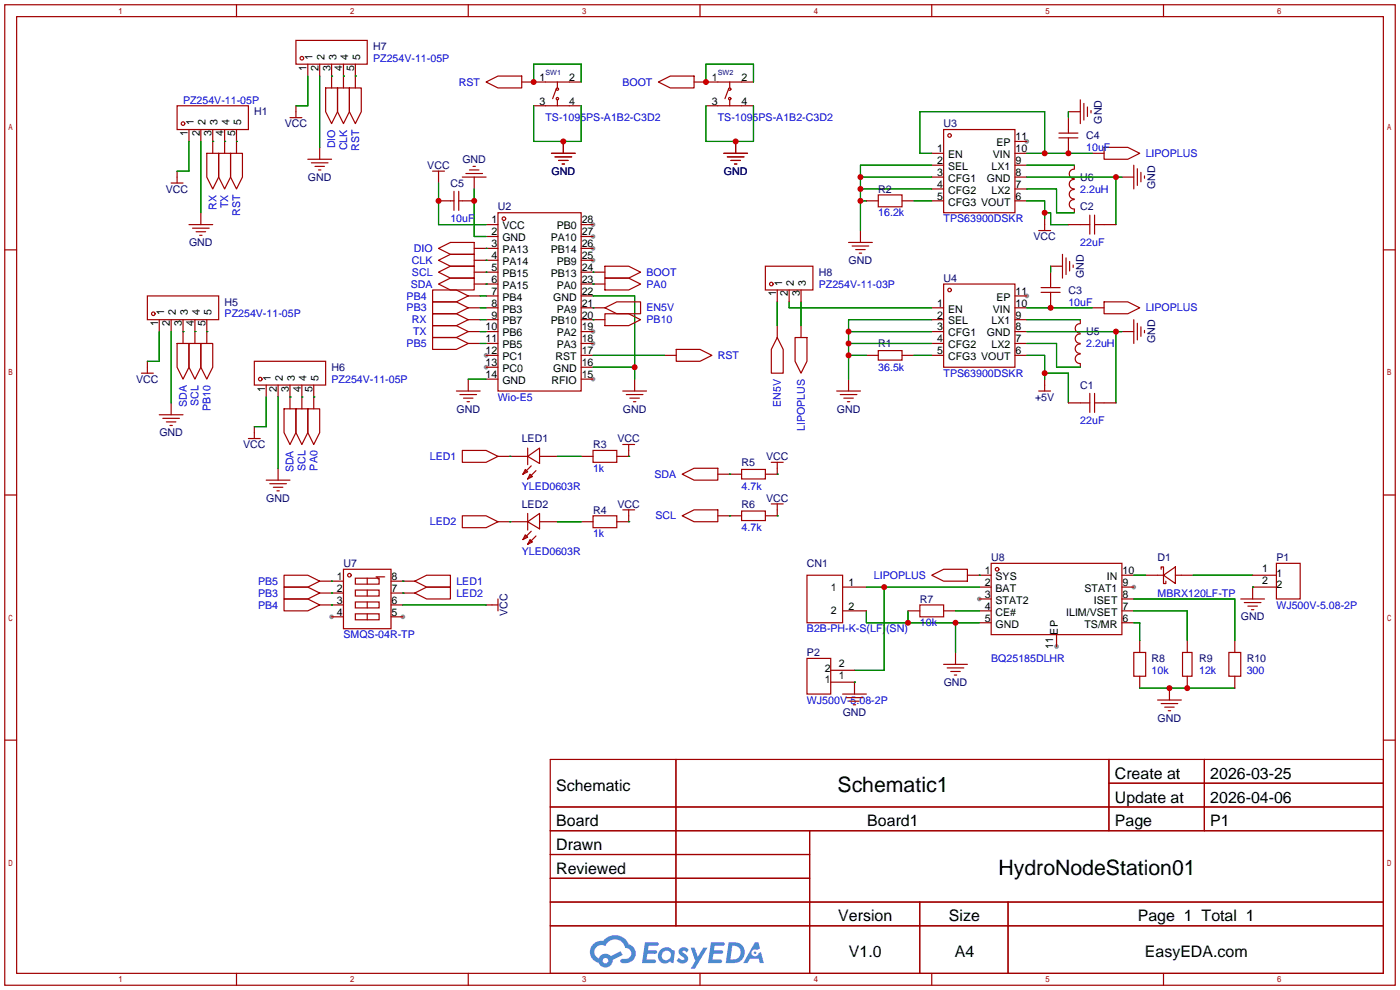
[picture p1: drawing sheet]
<svg xmlns="http://www.w3.org/2000/svg" width="299mm" height="212mm" viewBox="0 0 299 212" stroke-linecap="round" stroke-linejoin="round" font-family="sans-serif">
<g fill="#999">
<circle cx="103.9" cy="75.9" r=".51"/>
<circle cx="103.9" cy="78.5" r=".51"/>
<circle cx="126.7" cy="81" r=".51"/>
<circle cx="126.7" cy="73.4" r=".51"/>
<circle cx="126.7" cy="70.9" r=".51"/>
<circle cx="126.7" cy="55.6" r=".51"/>
<circle cx="126.7" cy="53.1" r=".51"/>
<circle cx="126.7" cy="50.5" r=".51"/>
<circle cx="126.7" cy="48" r=".51"/>
<circle cx="219.5" cy="30.2" r=".51"/>
<circle cx="219.5" cy="63.2" r=".51"/>
<circle cx="86.1" cy="131.8" r=".51"/>
<circle cx="70.9" cy="131.8" r=".51"/>
<circle cx="209.3" cy="128" r=".51"/>
<circle cx="242.3" cy="125.5" r=".51"/>
<circle cx="225.8" cy="138.2" r=".51"/>
</g>
<g fill="none" stroke="#a10000" stroke-width=".25">
<path d="M1 1h297.2v209.6h-297.2zM3.6 3.6h292.1v204.4h-292.1zM50.5 1v2.6M100.1 1v2.6M149.6 1v2.6M199.1 1v2.6M248.7 1v2.6M1 53.4h2.6M295.7 53.4h2.5M1 105.8h2.6M295.7 105.8h2.5M1 158.2h2.6"/>
<path d="M295.7 158.2h2.5M117.6 162.3h178.1v45.7h-178.1zM117.6 172.5h178.1M117.6 177.5h178.1M144.5 162.3v35.6M173 177.5v30.5M237 162.3v15.2M237 167.4h58.7M257.4 162.3v15.2M117.6 182.6h55.4M117.6 192.8h178.1M117.6 187.7h55.4"/>
<path d="M117.6 197.9h178.1M196.6 192.8v15.2M215.4 192.8v15.2M50.5 208v2.6M100.1 208v2.6M149.6 208v2.6M199.1 208v2.6M248.7 208v2.6"/>
</g>
<g fill="#5487ff">
<path d="M145.3 202.7a1.3 1.3 0 0 1 1.9 .3l-.4 .6a.54 .54 0 0 0-.9-.2l.1 .2a1.34 1.34 0 0 1 .9 1.8 1.47 1.47 0 0 1-2.3-.1l.5-.6 .8 .5a.31 .31 0 0 0 .4-.3 .31 .31 0 0 0-.3-.4 1.12 1.12 0 0 1-.7-1.8z"/>
<path d="M147.6 202.5h.9l.6 2 1.2-2h.9l-2.7 4.6h-.9l1-1.7z"/>
<path d="M137.8 201.4h1.7a1.31 1.31 0 0 1 1.2 .2 .4 .4 0 0 1-.3 .5l-1.8 .1-.1 .9h1.6a.4 .4 0 0 1 .4 .4 .4 .4 0 0 1-.5 .4h-1.6l-.2 1.2h1.4a.46 .46 0 0 1 .5 0 .46 .46 0 0 1 .1 .5l-.4 .2h-2.6z"/>
<path d="M151.9 201.4h1.7a1.32 1.32 0 0 1 1.2 .2 .39 .39 0 0 1-.3 .5l-1.8 .1-.1 .9h1.6a.4 .4 0 0 1 .4 .4 .4 .4 0 0 1-.4 .4h-1.7l-.2 1.2h1.4a.46 .46 0 0 1 .5 0 .46 .46 0 0 1 .1 .5l-.4 .2h-2.6z"/>
<path d="M161.3 201.4h.8l.3 1.3-.6 .4a.75 .75 0 0 0-1.1 .3 .75 .75 0 0 0 .5 1 .75 .75 0 0 0 .9-.7l.5-.2 .6 2.3h-.8l-.3-.9h-1.8l-.5 .9h-1z"/>
<path d="M155.7 201.4l-.6 4.4h1.5a2.27 2.27 0 0 0 2.6-2.2 2.27 2.27 0 0 0-2.7-2.2zM156.5 202.1a1.5 1.5 0 0 1 1.8 1.6 1.5 1.5 0 0 1-1.9 1.4h-.3z"/>
<path d="M141.2 203a1.6 1.6 0 0 0-.3 2.3 1.6 1.6 0 0 0 2.3 .2l.7 .3 .3-2.4-.1-.3-.5-.1a1.58 1.58 0 0 0-2.4 0zM141.8 203.5a.98 .98 0 0 1 1.6 .4 .98 .98 0 0 1-1.1 1.3 .94 .94 0 0 1-.9-.7 .94 .94 0 0 1 .4-1z"/>
<path d="M126.8 201.8a2.37 2.37 0 0 0 1.1 4 1.54 1.54 0 0 0 1.8 1 1.54 1.54 0 0 0 1.2-1.6l2.2-1.1-.5-.8-2 1a1.57 1.57 0 0 0-2.7 .5 1.5 1.5 0 0 1-.7-2.1 1.5 1.5 0 0 1 2.2-.5 2.23 2.23 0 0 1 2.3-1.4 2.23 2.23 0 0 1 2 1.8 1.16 1.16 0 0 1 1.2 1.1 1.16 1.16 0 0 1-1.1 1.2h-.7a.47 .47 0 0 0-.5 .4 .47 .47 0 0 0 .4 .5 2.17 2.17 0 0 0 2.5-.9 2.17 2.17 0 0 0-.3-2.7l-.8-.4a3.2 3.2 0 0 0-5.5-.7l-1.1 .1zM128.8 205.3a.6 .6 0 0 1 1.2 0 .6 .6 0 0 1-1.2 0z"/>
<circle cx="161.4" cy="203.6" r=".28"/>
</g>
<g fill="none" stroke="#a10000" stroke-width=".25">
<path d="M63.2 8.6h15.3v5.1h-15.3zM65.8 13.7v2.6M68.3 13.7v2.6M69.6 18.8h2.5v5.1l-1.2 2.5-1.3-2.5zM70.9 13.7v5.1M72.1 18.8h2.6v5.1l-1.3 2.5-1.3-2.5zM73.4 13.7v5.1M74.7 18.8h2.5v5.1l-1.3 2.5-1.2-2.5zM75.9 13.7v5.1M103.9 17.5l2.5-1.2h5.1v2.5h-5.1zM111.5 17.5h12.7M118.9 19.1l-.8 2"/>
<path d="M119.1 17.5v1.3M140.7 17.5l2.6-1.2h5v2.5h-5zM148.3 17.5h12.7M155.7 19.1l-.8 2M156 17.5v1.3M36.6 39.1h2.5M37.8 22.6h15.3v5.1h-15.3zM37.8 36.6v2.5M40.4 27.7v2.5M42.9 27.7v2.5M44.2 32.8h2.5v5l-1.2 2.6-1.3-2.6zM45.5 27.7v5.1"/>
<path d="M46.7 32.8h2.6v5l-1.3 2.6-1.3-2.6zM48 27.7v5.1M49.3 32.8h2.5v5l-1.3 2.6-1.2-2.6zM50.5 27.7v5.1M62 25.1h2.5M63.2 22.6v2.5M65.8 34h5.1M66.5 34.8h3.6M67.3 35.6h2M68.1 36.3h.5M68.3 31.5v2.5M92.5 36.6h2.5"/>
<path d="M93.7 36.6v2.5M98.8 37.8h5.1M99.6 37.1h3.5M100.3 36.3h2.1M101.1 35.6h.5M101.3 37.8v2.6M114 22.6h10.2M117.9 32.8h5M118.6 33.5h3.6M119.1 21.3v1.3M119.4 34.3h2M120.1 35.1h.5"/>
<path d="M120.4 30.2v2.6M150.9 22.6h10.1M154.7 32.8h5.1M155.4 33.5h3.6M156 21.3v1.3M156.2 34.3h2M157 35.1h.5M157.2 30.2v2.6M199.1 37.8h2.6M199.1 32.8h2.6M199.1 35.3h2.6M201.7 27.7h15.2v17.8h-15.2z"/>
<path d="M216.9 37.8h2.6M216.9 32.8h2.6M216.9 35.3h2.6M216.9 30.2h2.6M226.3 29.5h4.1M226.3 28.4h4.1M228.3 25.1v3.3M228.3 29.5v3.3M228.3 23.9h2.6M229.6 38.3a1.01 1.01 0 0 0-1.1 1.1 1.01 1.01 0 0 0 1.1 1M229.6 36.2a1.01 1.01 0 0 0-1.1 1 1.01 1.01 0 0 0 1.1 1M229.6 35.3v.8"/>
<path d="M230.9 21.3v5.1M231.6 22.1v3.6M232.4 22.9v2M233.2 23.6v.5M233.4 32.8h2.6M236 31.5h5l2.6 1.3-2.6 1.2h-5zM239.8 37.8h2.5M242.3 35.3v5.1M243.1 36.1v3.5M243.8 36.8v2.1M244.6 37.6v.5M40.4 48h5.1"/>
<path d="M41.1 48.8h3.6M41.9 49.5h2M42.7 50.3h.5M42.9 45.5v2.5M93.7 58.2l2.6-1.3h5v2.5h-5zM93.7 53.1l2.6-1.3h5v2.6h-5zM93.7 55.6l2.6-1.2h5v2.5h-5zM93.7 42.9h3.3M97 40.9v4.1M98 42.9h3.3M98 40.9v4.1M101.3 53.1h5.1"/>
<path d="M101.3 55.6h5.1M101.3 58.2h5.1M103.9 48h2.5M103.9 50.5h2.5M106.4 45.5h17.8v38.1h-17.8zM124.2 48h2.5M124.2 50.5h2.5M124.2 53.1h2.5M124.2 55.6h2.5M124.2 58.2h5.1M129.3 59.4h5.1l2.5 1.3-2.5 1.3h-5.1zM129.3 56.9h5.1l2.5 1.3-2.5 1.2h-5.1z"/>
<path d="M163.6 56.9h10.1v5.1h-10.1zM181.4 51.8h5M182.1 52.6h3.6M182.9 53.3h2M183.6 54.1h.5M183.9 49.3v2.5M185.2 42.9h2.5M187.7 41.7h5.1v2.5h-5.1zM192.8 42.9h2.5M199.1 40.4h2.6M199.1 42.9h2.6M216.9 40.4h2.6"/>
<path d="M216.9 42.9h2.6M222 49.3h2.5M223.3 46.7v2.6M224.5 58.2v3.3M224.5 56.9h2.6M227.1 54.4v5M227.8 55.1v3.6M228.3 48h4.6M228.6 55.9v2M229.4 56.6v.6M229.6 40.5a1.01 1.01 0 0 0-1.1 1 1.01 1.01 0 0 0 1.1 1M229.6 42.7a1.01 1.01 0 0 0-1.1 1 1.01 1.01 0 0 0 1.1 1"/>
<path d="M229.6 44.7v.8M232.9 46v4M233.9 48h4.6M233.9 46v4M30.2 79.8h2.6M31.5 63.2h15.2v5.1h-15.2zM31.5 77.2v2.6M34 68.3v2.6M36.6 68.3v2.6M37.8 73.4h2.6v5.1l-1.3 2.5-1.3-2.5zM39.1 68.3v5.1M40.4 73.4h2.5v5.1l-1.2 2.5-1.3-2.5z"/>
<path d="M41.7 68.3v5.1M42.9 73.4h2.6v5.1l-1.3 2.5-1.3-2.5zM44.2 68.3v5.1M54.4 77.2h15.2v5.1h-15.2zM92.5 69.6h5l2.6 1.3-2.6 1.2h-5zM92.5 67.1h5l2.6 1.2-2.6 1.3h-5zM92.5 72.1h5l2.6 1.3-2.6 1.3h-5zM92.5 64.5h5l2.6 1.3-2.6 1.3h-5zM92.5 62h5l2.6 1.2-2.6 1.3h-5zM93.7 60.7l2.6-1.3h5v2.6h-5zM100.1 63.2h2.5M100.1 65.8h2.5"/>
<path d="M100.1 68.3h2.5M100.1 70.9h2.5M100.1 73.4h2.5M101.3 60.7h5.1M103.9 63.2h2.5M103.9 65.8h2.5M103.9 68.3h2.5M103.9 70.9h2.5M103.9 73.4h2.5M103.9 75.9h2.5M103.9 78.5h2.5M124.2 60.7h5.1"/>
<path d="M124.2 63.2h2.5M124.2 65.8h5.1M124.2 68.3h5.1M124.2 70.9h2.5M124.2 73.4h2.5M124.2 75.9h2.5M124.2 78.5h2.5M129.3 65.8l2.5-1.3h5.1v2.6h-5.1zM129.3 67.1h5.1l2.5 1.2-2.5 1.3h-5.1zM142 75.9h2.5M144.5 74.7h5.1l2.5 1.2-2.5 1.3h-5.1zM166.1 72.1l1.3 2.6v5.1h-2.6v-5.1z"/>
<path d="M166.1 62v2.5M166.1 69.6v2.5M168.7 62v2.5M169.9 72.1h2.6v5.1l-1.3 2.6-1.3-2.6zM171.2 62v2.5M171.2 69.6v2.5M185.2 75.9h2.5M187.7 74.9h5.1v2.1h-5.1zM192.8 75.9h2.5M199.1 65.8h2.6M199.1 68.3h2.6M199.1 70.9h2.6"/>
<path d="M199.1 73.4h2.6M199.1 75.9h2.6M201.7 60.7h15.2v17.8h-15.2zM216.9 63.2h2.6M216.9 65.8h2.6M216.9 68.3h2.6M216.9 70.9h2.6M216.9 73.4h2.6M216.9 75.9h2.6M222.5 62.5h4.1M222.5 61.5h4.1M224.5 62.5v3.3"/>
<path d="M230.9 71.4a1.01 1.01 0 0 0-1.1 1 1.01 1.01 0 0 0 1.1 1M230.9 73.5a1.01 1.01 0 0 0-1.1 1 1.01 1.01 0 0 0 1.1 1M230.9 69.2a1.01 1.01 0 0 0-1.1 1 1.01 1.01 0 0 0 1.1 1M230.9 75.7a1.01 1.01 0 0 0-1.1 1 1.01 1.01 0 0 0 1.1 1M230.9 68.3v.8M230.9 77.7v.8M233.4 65.8h2.6M236 64.5h5l2.6 1.3-2.6 1.3h-5zM239.8 70.9h2.5M242.3 68.3v5.1M243.1 69.1v3.5M243.8 69.8v2.1"/>
<path d="M244.6 70.6v.5M34 88.6h5.1M34.8 89.4h3.6M35.6 90.2h2M36.3 90.9h.5M36.6 86.1v2.5M53.1 93.7h2.5M54.4 91.2v2.5M56.9 82.3v2.5M59.4 82.3v2.5M60.7 87.4h2.5v5.1l-1.2 2.5-1.3-2.5zM62 82.3v5.1"/>
<path d="M63.2 87.4h2.6v5.1l-1.3 2.5-1.3-2.5zM64.5 82.3v5.1M65.8 87.4h2.5v5.1l-1.2 2.5-1.3-2.5zM67.1 82.3v5.1M97.5 83.6h5.1M98.3 84.3h3.6M98.8 96.3h5.1l2.5 1.2-2.5 1.3h-5.1zM99.1 85.1h2M99.8 85.9h.5M100.1 81v2.6M103.9 81h2.5M106.4 97.5h6.4"/>
<path d="M112.8 97.5l2.5-1.7v3.3zM112.8 95.8v3.5M113.5 99.6l-1.7 1.7M115.3 97.5h3.8M124.2 81h2.5M124.2 97.5h2.5M126.7 96.3h5.1v2.5h-5.1zM133.1 83.6h5.1M133.1 95h2.5M133.9 84.3h3.5M134.4 95v2.5h-2.6M134.6 85.1h2.1"/>
<path d="M135.4 85.9h.5M135.6 81v2.6M164.8 98.8h2.6M166.1 98.8v2.5h-2.5M178.8 83.6h5.1M179.6 84.3h3.5M180.3 85.1h2.1M181.1 85.9h.5M181.4 81v2.6M222 83.6h2.5M223.3 81v2.6M228.3 86.1h4.6"/>
<path d="M232.9 84.1v4M233.9 86.1h4.6M233.9 84.1v4M56.9 102.6h5.1M57.7 103.4h3.5M58.4 104.1h2.1M59.2 104.9h.5M59.4 100.1v2.5M98.8 110.2h5.1l2.5 1.3-2.5 1.3h-5.1zM106.4 111.5h6.4M112.3 100.3l.5 .5-1 .5zM112.3 114.3l.5 .5-1 .5z"/>
<path d="M112.8 111.5l2.5-1.8v3.3zM112.8 109.7v3.6M113.3 101.3l.5 .6-1 .5zM113.3 115.3l.5 .5-1 .5zM113.5 113.5l-1.7 1.8M114.6 100.6l-1.8 1.8M114.6 114.6l-1.8 1.7M115.3 111.5h3.8M124.2 111.5h2.5M126.7 110.2h5.1v2.6h-5.1zM133.1 109h2.5M134.4 109v2.5h-2.6"/>
<path d="M145.8 110.2l2.5-1.2h5.1v2.5h-5.1zM145.8 101.3l2.5-1.2h5.1v2.5h-5.1zM153.4 101.3h5.1M153.4 110.2h5.1M158.5 100.3h5.1v2.1h-5.1zM158.5 109.2h5.1v2.1h-5.1zM164.8 107.7h2.6M166.1 107.7v2.5h-2.5M60.7 122.9h5.1l2.5 1.3-2.5 1.3h-5.1zM60.7 125.5h5.1l2.5 1.2-2.5 1.3h-5.1zM60.7 128h5.1l2.5 1.3-2.5 1.3h-5.1zM68.3 124.2h5.1"/>
<path d="M68.3 126.7h5.1M68.3 129.3h5.1M70.9 131.8h2.5M73.4 121.7h10.2v12.7h-10.2zM75.9 123.6h5.1v1.2h-5.1zM75.9 131.2h5.1v1.3h-5.1zM75.9 128.7h5.1v1.2h-5.1zM75.9 126.1h5.1v1.3h-5.1zM78.5 123.6v1.2M78.5 126.1v1.3M78.5 128.7v1.2M78.5 131.2v1.3"/>
<path d="M83.6 124.2h5M83.6 126.7h5M83.6 129.3h2.5M83.6 131.8h2.5M88.6 124.2l2.6-1.3h5.1v2.6h-5.1zM88.6 126.7l2.6-1.2h5.1v2.5h-5.1zM103.9 129.3h2.5M106.4 128v2.6M172.5 122.9h7.6v10.2h-7.6zM180.1 125.5h5.1M180.1 130.6h5.1M194.1 130.6h2.5"/>
<path d="M196.6 129.3h5.1v2.5h-5.1zM199.1 122.9l2.6-1.2h5.1v2.5h-5.1zM201.7 130.6h2.5M204.2 139.4v2.6M206.8 122.9h5M209.3 125.5h2.5M209.3 128h2.5M209.3 130.6h2.5M209.3 133.1h2.5M211.8 120.4h28v15.2h-28zM225.8 135.6v2.6M239.8 122.9h2.5"/>
<path d="M239.8 125.5h2.5M239.8 128h2.5M239.8 130.6h2.5M239.8 133.1h2.5M242.3 139.4h2.6v5.1h-2.6zM243.6 136.9v2.5M244.9 122.9h3.8M248.2 121.7v-.5h.5v3.5h.5v-.5M248.7 122.9l2.5-1.7v3.5zM251.2 122.9h3.8M252.7 139.4h2.1v5.1h-2.1zM253.7 136.9v2.5"/>
<path d="M262.6 139.4h2.6v5.1h-2.6zM263.9 136.9v2.5M265.2 128h5.1M265.9 128.8h3.6M266.7 129.5h2M267.5 130.3h.5M267.7 122.9h5.1M272.8 120.4h5.1v7.6h-5.1zM272.8 125.5h-5.1v2.5M172.5 140.7h5v7.6h-5zM177.5 145.8h5.1v2.5M177.5 143.3h5.1"/>
<path d="M180.1 148.3h5.1M180.8 149.1h3.6M181.6 149.9h2M182.4 150.6h.5M201.7 142h5.1M202.4 142.7h3.6M203.2 143.5h2M204 144.3h.5M243.6 144.5v2.6M247.4 149.6h5.1M248.2 150.4h3.5M248.9 151.1h2.1"/>
<path d="M249.7 151.9h.5M249.9 147.1v2.5M253.7 144.5v2.6M263.9 144.5v2.6"/>
<circle cx="64.5" cy="12.4" r=".38"/>
<circle cx="119.1" cy="19.1" r=".25"/>
<circle cx="156" cy="19.1" r=".25"/>
<circle cx="39.1" cy="26.4" r=".38"/>
<circle cx="119.1" cy="21.1" r=".25"/>
<circle cx="156" cy="21.1" r=".25"/>
<circle cx="202.9" cy="29" r=".38"/>
<circle cx="107.7" cy="46.7" r=".38"/>
<circle cx="32.8" cy="67.1" r=".38"/>
<circle cx="164.8" cy="60.7" r=".38"/>
<circle cx="202.9" cy="62" r=".38"/>
<circle cx="55.6" cy="81" r=".38"/>
<circle cx="74.7" cy="122.9" r=".38"/>
<circle cx="213.1" cy="121.7" r=".38"/>
</g>
<g fill="none" stroke="#008700" stroke-width=".25">
<path d="M65.8 16.3v6.3h-2.6M68.3 16.3v15.2M70.9 16.3h.1M73.4 16.3h.1M75.9 16.3h.1M114 17.5v-3.8h10.2v3.8M150.9 17.5v-3.8h10.1v3.8M40.4 30.2v6.4h-2.6M42.9 30.2v15.3M45.5 30.2h.1M48 30.2h.1M50.5 30.2h.1"/>
<path d="M93.7 39.1v8.9h10.2M114 22.6v7.6h10.2v-7.6M150.9 22.6v7.6h10.1v-7.6M183.9 37.8h15.2M199.1 32.8h-2.5v-8.9h26.7v8.9M199.1 35.3h-15.2v14M219.5 32.8h13.9M219.5 35.3h10.1M219.5 37.8h20.3M228.3 23.9v1.2M238.5 37.8v10.2M101.3 40.4v10.1h2.6"/>
<path d="M103.9 58.2h.1M103.9 53.1h.1M103.9 55.6h.1M126.7 58.2h.1M183.9 40.4h15.2M183.9 42.9h1.3M195.3 42.9h3.8M219.5 42.9h3.8v3.8M219.5 40.4h6.3v5.1h3.8M223.3 45.5h1.2v2.5h3.8M224.5 56.9v1.3M34 70.9v6.3h-2.5"/>
<path d="M36.6 70.9v15.2M39.1 70.9h.1M41.7 70.9h.1M44.2 70.9h.1M102.6 68.3h1.3M102.6 70.9h1.3M102.6 63.2h1.3M102.6 65.8h1.3M102.6 73.4h1.3M103.9 60.7h.1M126.7 65.8h.1M126.7 68.3h.1"/>
<path d="M126.7 60.7h.1M126.7 63.2h8.9v17.8M126.7 78.5h8.9M126.7 75.9h15.3M166.1 64.5v5.1M168.7 64.5v1.3h30.4M171.2 64.5v5.1M181.4 70.9h17.7M181.4 75.9h3.8M181.4 73.4h17.7M195.3 75.9h3.8M199.1 68.3h-17.7v12.7"/>
<path d="M219.5 68.3h11.4M219.5 70.9h20.3M219.5 73.4h6.3v5.1h5.1M219.5 75.9h3.8v5.1M219.5 65.8h13.9M223.3 79.8h5v6.3M238.5 70.9v15.2M56.9 84.8v6.4h-2.5M59.4 84.8v15.3M62 84.8h.1M64.5 84.8h.1M67.1 84.8h.1"/>
<path d="M100.1 81h3.8M109 97.5h.1M119.1 97.5h5.1M134.4 97.5h.1M109 111.5h.1M119.1 111.5h5.1M134.4 111.5h.1M156 101.3h.1M156 110.2h.1M166.1 101.3h.1M166.1 110.2h.1M70.9 124.2h.1"/>
<path d="M70.9 126.7h.1M70.9 129.3h.1M86.1 124.2h.1M86.1 126.7h.1M86.1 129.3h17.8M185.2 130.6v2.5h24.1M185.2 125.5h24.1M189 125.5v17.8h-6.4M194.1 130.6v2.5M204.2 133.1v6.3M204.2 130.6h5.1M209.3 122.9h.1"/>
<path d="M242.3 133.1h1.3v3.8M242.3 130.6h11.4v6.3M242.3 122.9h2.6M242.3 128h21.6v8.9M255 122.9h12.7M267.7 125.5h.1M182.6 145.8h.1M243.6 147.1h20.3"/>
</g>
<g fill="#c00">
<circle cx="135.6" cy="78.5" r=".63"/>
<circle cx="101.3" cy="42.9" r=".63"/>
<circle cx="93.7" cy="42.9" r=".63"/>
<circle cx="228.3" cy="32.8" r=".63"/>
<circle cx="223.3" cy="32.8" r=".63"/>
<circle cx="224.5" cy="65.8" r=".63"/>
<circle cx="238.5" cy="70.9" r=".63"/>
<circle cx="223.3" cy="79.8" r=".63"/>
<circle cx="223.3" cy="45.5" r=".63"/>
<circle cx="238.5" cy="37.8" r=".63"/>
<circle cx="183.9" cy="42.9" r=".63"/>
<circle cx="183.9" cy="40.4" r=".63"/>
<circle cx="183.9" cy="37.8" r=".63"/>
<circle cx="181.4" cy="75.9" r=".63"/>
<circle cx="181.4" cy="73.4" r=".63"/>
<circle cx="181.4" cy="70.9" r=".63"/>
<circle cx="120.4" cy="30.2" r=".63"/>
<circle cx="114" cy="17.5" r=".63"/>
<circle cx="157.2" cy="30.2" r=".63"/>
<circle cx="150.9" cy="17.5" r=".63"/>
<circle cx="194.1" cy="133.1" r=".63"/>
<circle cx="204.2" cy="133.1" r=".63"/>
<circle cx="189" cy="125.5" r=".63"/>
<circle cx="249.9" cy="147.1" r=".63"/>
<circle cx="253.7" cy="147.1" r=".63"/>
</g>
<g font-size="4.5">
<text x="179" y="169.3">Schematic1</text>
<text x="213.4" y="187.1">HydroNodeStation01</text>
</g>
<g font-size="3.4">
<text x="238.3" y="166.5">Create at</text>
<text x="258.7" y="166.5">2026-03-25</text>
<text x="118.9" y="169">Schematic</text>
<text x="238.3" y="171.5">Update at</text>
<text x="258.7" y="171.5">2026-04-06</text>
<text x="118.9" y="176.6">Board</text>
<text x="185.4" y="176.6">Board1</text>
<text x="238.3" y="176.6">Page</text>
<text x="258.7" y="176.6">P1</text>
<text x="118.9" y="181.7">Drawn</text>
<text x="118.9" y="186.8">Reviewed</text>
<text x="179.2" y="196.9">Version</text>
<text x="202.8" y="196.9">Size</text>
<text x="243.2" y="196.9">Page 1 Total 1</text>
<text x="181.4" y="204.6">V1.0</text>
<text x="204.1" y="204.6">A4</text>
<text x="244.7" y="204.6">EasyEDA.com</text>
</g>
<text font-size="2.8" fill="#a00000" x="82.3" y="124.2" transform="rotate(-90 82.3 124.2)">1</text>
<g font-size="2.3" fill="#000080">
<text x="79.8" y="10.7">H7</text>
<text x="54.4" y="24.7">H1</text>
<text x="60.9" y="27.2">VCC</text>
<text x="201.7" y="27.2">U3</text>
<text x="232.2" y="29.7">C4</text>
<text x="235.5" y="26.4" transform="rotate(-90 235.5 26.4)">GND</text>
<text x="98.8" y="34.8">GND</text>
<text x="35.5" y="41.2">VCC</text>
<text x="65.8" y="38.6">GND</text>
<text x="91.3" y="36.1">VCC</text>
<text x="96.3" y="39.9">C5</text>
<text x="117.9" y="37.4">GND</text>
<text x="154.7" y="37.4">GND</text>
<text x="187.7" y="41.2">R2</text>
<text x="230.9" y="38.6">U6</text>
<text x="246.9" y="40.4" transform="rotate(-90 246.9 40.4)">GND</text>
<text x="106.4" y="45">U2</text>
<text x="230.9" y="45">C2</text>
<text x="40.4" y="52.6">GND</text>
<text x="220.9" y="51.3">VCC</text>
<text x="175" y="59">H8</text>
<text x="181.4" y="56.4">GND</text>
<text x="231.7" y="59.4" transform="rotate(-90 231.7 59.4)">GND</text>
<text x="48" y="65.3">H5</text>
<text x="201.7" y="60.2">U4</text>
<text x="228.3" y="62.8">C3</text>
<text x="232.2" y="71.7">U5</text>
<text x="187.7" y="74.2">R1</text>
<text x="246.9" y="73.4" transform="rotate(-90 246.9 73.4)">GND</text>
<text x="29.1" y="81.8">VCC</text>
<text x="70.9" y="79.3">H6</text>
<text x="230.9" y="83.1">C1</text>
<text x="97.6" y="88.2">GND</text>
<text x="133.1" y="88.2">GND</text>
<text x="178.8" y="88.2">GND</text>
<text x="221.2" y="85.6">+5V</text>
<text x="34.1" y="93.2">GND</text>
<text x="52" y="95.8">VCC</text>
<text x="111.5" y="94.5">LED1</text>
<text x="126.7" y="95.8">R3</text>
<text x="132" y="94.5">VCC</text>
<text x="158.5" y="99.6">R5</text>
<text x="163.7" y="98.3">VCC</text>
<text x="56.9" y="107.2">GND</text>
<text x="163.7" y="107.2">VCC</text>
<text x="111.5" y="108.5">LED2</text>
<text x="126.7" y="109.8">R4</text>
<text x="132" y="108.5">VCC</text>
<text x="158.5" y="108.5">R6</text>
<text x="211.8" y="119.9">U8</text>
<text x="247.4" y="119.9">D1</text>
<text x="272.8" y="119.9">P1</text>
<text x="73.4" y="121.2">U7</text>
<text x="172.5" y="121.2">CN1</text>
<text x="108.5" y="131.7" transform="rotate(-90 108.5 131.7)">VCC</text>
<text x="196.6" y="128.8">R7</text>
<text x="265.2" y="132.6">GND</text>
<text x="172.5" y="140.2">P2</text>
<text x="246.1" y="141.5">R8</text>
<text x="256.3" y="141.5">R9</text>
<text x="266.4" y="141.5">R10</text>
<text x="201.7" y="146.6">GND</text>
<text x="180.1" y="152.9">GND</text>
<text x="247.4" y="154.2">GND</text>
</g>
<g font-size="2.3">
<text x="65.5" y="15.1" transform="rotate(-90 65.5 15.1)">1</text>
<text x="66.8" y="12.8" transform="rotate(-90 66.8 12.8)">1</text>
<text x="68.1" y="15.1" transform="rotate(-90 68.1 15.1)">2</text>
<text x="69.3" y="12.8" transform="rotate(-90 69.3 12.8)">2</text>
<text x="70.6" y="15.1" transform="rotate(-90 70.6 15.1)">3</text>
<text x="71.9" y="12.8" transform="rotate(-90 71.9 12.8)">3</text>
<text x="73.2" y="15.1" transform="rotate(-90 73.2 15.1)">4</text>
<text x="74.4" y="12.8" transform="rotate(-90 74.4 12.8)">4</text>
<text x="75.7" y="15.1" transform="rotate(-90 75.7 15.1)">5</text>
<text x="77" y="12.8" transform="rotate(-90 77 12.8)">5</text>
<text x="115.3" y="17.3">1</text>
<text x="121.7" y="17.3">2</text>
<text x="152.2" y="17.3">1</text>
<text x="158.5" y="17.3">2</text>
<text x="115.3" y="22.4">3</text>
<text x="121.7" y="22.4">4</text>
<text x="152.2" y="22.4">3</text>
<text x="158.5" y="22.4">4</text>
<text x="40.1" y="29.1" transform="rotate(-90 40.1 29.1)">1</text>
<text x="41.4" y="26.7" transform="rotate(-90 41.4 26.7)">1</text>
<text x="42.7" y="29.1" transform="rotate(-90 42.7 29.1)">2</text>
<text x="43.9" y="26.7" transform="rotate(-90 43.9 26.7)">2</text>
<text x="45.2" y="29.1" transform="rotate(-90 45.2 29.1)">3</text>
<text x="46.5" y="26.7" transform="rotate(-90 46.5 26.7)">3</text>
<text x="47.8" y="29.1" transform="rotate(-90 47.8 29.1)">4</text>
<text x="49" y="26.7" transform="rotate(-90 49 26.7)">4</text>
<text x="50.3" y="29.1" transform="rotate(-90 50.3 29.1)">5</text>
<text x="51.6" y="26.7" transform="rotate(-90 51.6 26.7)">5</text>
<text x="217" y="30">11</text>
<text x="200.3" y="32.5">1</text>
<text x="200.3" y="35.1">2</text>
<text x="202.6" y="33.8">EN</text>
<text x="212.2" y="33.8">VIN</text>
<text x="212.9" y="31.2">EP</text>
<text x="217" y="35.1">9</text>
<text x="217" y="32.5">10</text>
<text x="200.3" y="37.6">3</text>
<text x="200.3" y="40.1">4</text>
<text x="202.6" y="36.3">SEL</text>
<text x="202.6" y="38.9">CFG1</text>
<text x="202.6" y="41.4">CFG2</text>
<text x="210.9" y="38.9">GND</text>
<text x="211.9" y="41.4">LX2</text>
<text x="211.9" y="36.3">LX1</text>
<text x="217" y="40.1">7</text>
<text x="217" y="37.6">8</text>
<text x="105" y="47.8">1</text>
<text x="124.3" y="47.8">28</text>
<text x="200.3" y="42.7">5</text>
<text x="202.6" y="43.9">CFG3 VOUT</text>
<text x="217" y="42.7">6</text>
<text x="105" y="50.3">2</text>
<text x="105" y="52.8">3</text>
<text x="107.4" y="49">VCC</text>
<text x="107.4" y="51.6">GND</text>
<text x="117.7" y="51.6">PA10</text>
<text x="119" y="49">PB0</text>
<text x="124.3" y="52.8">26</text>
<text x="124.3" y="50.3">27</text>
<text x="105" y="55.4">4</text>
<text x="105" y="57.9">5</text>
<text x="107.4" y="54.1">PA13</text>
<text x="107.4" y="56.6">PA14</text>
<text x="107.4" y="59.2">PB15</text>
<text x="117.7" y="59.2">PB13</text>
<text x="117.7" y="54.1">PB14</text>
<text x="119" y="56.6">PB9</text>
<text x="124.3" y="57.9">24</text>
<text x="124.3" y="55.4">25</text>
<text x="105" y="60.5">6</text>
<text x="105" y="63">7</text>
<text x="105" y="65.5">8</text>
<text x="107.4" y="61.7">PA15</text>
<text x="107.4" y="64.3">PB4</text>
<text x="118.2" y="64.3">GND</text>
<text x="119" y="61.7">PA0</text>
<text x="124.3" y="65.5">21</text>
<text x="124.3" y="63">22</text>
<text x="124.3" y="60.5">23</text>
<text x="165.9" y="63.4" transform="rotate(-90 165.9 63.4)">1</text>
<text x="167.1" y="61" transform="rotate(-90 167.1 61)">1</text>
<text x="168.4" y="63.4" transform="rotate(-90 168.4 63.4)">2</text>
<text x="169.7" y="61" transform="rotate(-90 169.7 61)">2</text>
<text x="170.9" y="63.4" transform="rotate(-90 170.9 63.4)">3</text>
<text x="172.2" y="61" transform="rotate(-90 172.2 61)">3</text>
<text x="200.3" y="65.5">1</text>
<text x="212.9" y="64.3">EP</text>
<text x="217" y="65.5">10</text>
<text x="217" y="63">11</text>
<text x="33.8" y="69.7" transform="rotate(-90 33.8 69.7)">1</text>
<text x="35.1" y="67.4" transform="rotate(-90 35.1 67.4)">1</text>
<text x="36.3" y="69.7" transform="rotate(-90 36.3 69.7)">2</text>
<text x="37.6" y="67.4" transform="rotate(-90 37.6 67.4)">2</text>
<text x="38.9" y="69.7" transform="rotate(-90 38.9 69.7)">3</text>
<text x="40.1" y="67.4" transform="rotate(-90 40.1 67.4)">3</text>
<text x="41.4" y="69.7" transform="rotate(-90 41.4 69.7)">4</text>
<text x="42.7" y="67.4" transform="rotate(-90 42.7 67.4)">4</text>
<text x="43.9" y="69.7" transform="rotate(-90 43.9 69.7)">5</text>
<text x="45.2" y="67.4" transform="rotate(-90 45.2 67.4)">5</text>
<text x="103.8" y="70.6">10</text>
<text x="105" y="68.1">9</text>
<text x="107.4" y="66.8">PB3</text>
<text x="107.4" y="69.3">PB7</text>
<text x="107.4" y="71.9">PB6</text>
<text x="117.7" y="69.3">PB10</text>
<text x="119" y="71.9">PA2</text>
<text x="119" y="66.8">PA9</text>
<text x="124.3" y="70.6">19</text>
<text x="124.3" y="68.1">20</text>
<text x="200.3" y="68.1">2</text>
<text x="200.3" y="70.6">3</text>
<text x="202.6" y="66.8">EN</text>
<text x="202.6" y="69.3">SEL</text>
<text x="202.6" y="71.9">CFG1</text>
<text x="210.9" y="71.9">GND</text>
<text x="211.9" y="69.3">LX1</text>
<text x="212.2" y="66.8">VIN</text>
<text x="217" y="70.6">8</text>
<text x="217" y="68.1">9</text>
<text x="103.8" y="73.2">11</text>
<text x="103.8" y="75.7">12</text>
<text x="107.4" y="74.4">PB5</text>
<text x="107.4" y="77">PC1</text>
<text x="118.7" y="77">RST</text>
<text x="119" y="74.4">PA3</text>
<text x="124.3" y="75.7">17</text>
<text x="124.3" y="73.2">18</text>
<text x="200.3" y="73.2">4</text>
<text x="200.3" y="75.7">5</text>
<text x="202.6" y="74.4">CFG2</text>
<text x="202.6" y="77">CFG3 VOUT</text>
<text x="211.9" y="74.4">LX2</text>
<text x="217" y="75.7">6</text>
<text x="217" y="73.2">7</text>
<text x="56.6" y="83.7" transform="rotate(-90 56.6 83.7)">1</text>
<text x="57.9" y="81.4" transform="rotate(-90 57.9 81.4)">1</text>
<text x="59.2" y="83.7" transform="rotate(-90 59.2 83.7)">2</text>
<text x="60.5" y="81.4" transform="rotate(-90 60.5 81.4)">2</text>
<text x="61.7" y="83.7" transform="rotate(-90 61.7 83.7)">3</text>
<text x="63" y="81.4" transform="rotate(-90 63 81.4)">3</text>
<text x="64.3" y="83.7" transform="rotate(-90 64.3 83.7)">4</text>
<text x="65.5" y="81.4" transform="rotate(-90 65.5 81.4)">4</text>
<text x="66.8" y="83.7" transform="rotate(-90 66.8 83.7)">5</text>
<text x="68.1" y="81.4" transform="rotate(-90 68.1 81.4)">5</text>
<text x="103.8" y="78.2">13</text>
<text x="103.8" y="80.8">14</text>
<text x="107.4" y="79.5">PC0</text>
<text x="107.4" y="82">GND</text>
<text x="117.8" y="82">RFIO</text>
<text x="118.2" y="79.5">GND</text>
<text x="124.3" y="80.8">15</text>
<text x="124.3" y="78.2">16</text>
<text x="72" y="124">1</text>
<text x="83.7" y="124">8</text>
<text x="181.4" y="125.2">1</text>
<text x="210.4" y="122.7">1</text>
<text x="210.4" y="125.2">2</text>
<text x="212.8" y="124">SYS</text>
<text x="236.6" y="124">IN</text>
<text x="239.9" y="125.2">9</text>
<text x="239.9" y="122.7">10</text>
<text x="269.8" y="122.2">1</text>
<text x="269.8" y="124.7">2</text>
<text x="272.8" y="123.2">1</text>
<text x="272.8" y="125.8">2</text>
<text x="72" y="131.6">4</text>
<text x="72" y="129">3</text>
<text x="72" y="126.5">2</text>
<text x="83.7" y="126.5">7</text>
<text x="83.7" y="129">6</text>
<text x="83.7" y="131.6">5</text>
<text x="177.6" y="126.2">1</text>
<text x="177.6" y="131.3">2</text>
<text x="181.4" y="130.3">2</text>
<text x="210.4" y="127.8">3</text>
<text x="210.4" y="130.3">4</text>
<text x="212.8" y="126.5">BAT</text>
<text x="212.8" y="129">STAT2</text>
<text x="212.8" y="131.6">CE#</text>
<text x="227.9" y="131.6">ILIM/VSET</text>
<text x="231.8" y="126.5">STAT1</text>
<text x="233.8" y="129">ISET</text>
<text x="239.9" y="130.3">7</text>
<text x="239.9" y="127.8">8</text>
<text x="210.4" y="132.8">5</text>
<text x="212.8" y="134.1">GND</text>
<text x="226.1" y="135.6" transform="rotate(-90 226.1 135.6)">EP</text>
<text x="231.8" y="134.1">TS/MR</text>
<text x="239.9" y="132.8">6</text>
<text x="176.3" y="143.5">2</text>
<text x="179.3" y="142.5">2</text>
<text x="225.1" y="138.6" transform="rotate(-90 225.1 138.6)">11</text>
<text x="176.3" y="146.1">1</text>
<text x="179.3" y="145.1">1</text>
</g>
<g font-size="2.3" fill="#00f">
<text x="79.8" y="13.2">PZ254V-11-05P</text>
<text x="39.1" y="22.1">PZ254V-11-05P</text>
<text x="98.1" y="18.3">RST</text>
<text x="133" y="18.3">BOOT</text>
<text x="116.6" y="25.9">TS-1095PS-A1B2-C3D2</text>
<text x="153.4" y="25.9">TS-1095PS-A1B2-C3D2</text>
<text x="71.7" y="31.7" transform="rotate(-90 71.7 31.7)">DIO</text>
<text x="74.2" y="32.1" transform="rotate(-90 74.2 32.1)">CLK</text>
<text x="76.7" y="32.2" transform="rotate(-90 76.7 32.2)">RST</text>
<text x="232.2" y="32.3">10uF</text>
<text x="244.9" y="33.6">LIPOPLUS</text>
<text x="230.9" y="41.2">2.2uH</text>
<text x="46.3" y="44.8" transform="rotate(-90 46.3 44.8)">RX</text>
<text x="48.8" y="44.6" transform="rotate(-90 48.8 44.6)">TX</text>
<text x="51.3" y="46.2" transform="rotate(-90 51.3 46.2)">RST</text>
<text x="96.3" y="47.5">10uF</text>
<text x="187.7" y="46.3">16.2k</text>
<text x="201.7" y="47.5">TPS63900DSKR</text>
<text x="88.4" y="53.9">DIO</text>
<text x="230.9" y="52.6">22uF</text>
<text x="88" y="59">SCL</text>
<text x="88" y="56.4">CLK</text>
<text x="138.2" y="59">BOOT</text>
<text x="86.9" y="64">PB4</text>
<text x="87.8" y="61.5">SDA</text>
<text x="138.2" y="61.5">PA0</text>
<text x="175" y="61.5">PZ254V-11-03P</text>
<text x="228.3" y="65.3">10uF</text>
<text x="48" y="67.8">PZ254V-11-05P</text>
<text x="86.9" y="66.6">PB3</text>
<text x="88" y="69.1">RX</text>
<text x="88.3" y="71.7">TX</text>
<text x="138.2" y="66.6">EN5V</text>
<text x="138.2" y="69.1">PB10</text>
<text x="244.9" y="66.6">LIPOPLUS</text>
<text x="86.9" y="74.2">PB5</text>
<text x="153.4" y="76.7">RST</text>
<text x="232.2" y="74.2">2.2uH</text>
<text x="70.9" y="81.8">PZ254V-11-05P</text>
<text x="187.7" y="79.3">36.5k</text>
<text x="201.7" y="80.5">TPS63900DSKR</text>
<text x="39.9" y="87" transform="rotate(-90 39.9 87)">SDA</text>
<text x="42.4" y="86.7" transform="rotate(-90 42.4 86.7)">SCL</text>
<text x="45" y="87.8" transform="rotate(-90 45 87.8)">PB10</text>
<text x="106.4" y="85.6">Wio-E5</text>
<text x="166.9" y="87" transform="rotate(-90 166.9 87)">EN5V</text>
<text x="172" y="92.1" transform="rotate(-90 172 92.1)">LIPOPLUS</text>
<text x="230.9" y="90.7">22uF</text>
<text x="62.8" y="100.9" transform="rotate(-90 62.8 100.9)">SDA</text>
<text x="65.3" y="100.7" transform="rotate(-90 65.3 100.7)">SCL</text>
<text x="67.8" y="100.6" transform="rotate(-90 67.8 100.6)">PA0</text>
<text x="91.9" y="98.3">LED1</text>
<text x="126.7" y="100.9">1k</text>
<text x="111.5" y="104.7">YLED0603R</text>
<text x="139.9" y="102.1">SDA</text>
<text x="158.5" y="104.7">4.7k</text>
<text x="91.9" y="112.3">LED2</text>
<text x="140.1" y="111">SCL</text>
<text x="158.5" y="113.6">4.7k</text>
<text x="111.5" y="118.6">YLED0603R</text>
<text x="126.7" y="114.8">1k</text>
<text x="55.1" y="125">PB5</text>
<text x="97.5" y="125">LED1</text>
<text x="186.8" y="123.7">LIPOPLUS</text>
<text x="55.1" y="127.5">PB3</text>
<text x="55.1" y="130.1">PB4</text>
<text x="97.5" y="127.5">LED2</text>
<text x="247.4" y="127.5">MBRX120LF-TP</text>
<text x="272.8" y="130.1">WJ500V-5.08-2P</text>
<text x="73.4" y="136.4">SMQS-04R-TP</text>
<text x="172.5" y="135.2">B2B-PH-K-S(LF)(SN)</text>
<text x="196.6" y="133.9">10k</text>
<text x="211.8" y="141.5">BQ25185DLHR</text>
<text x="246.1" y="144">10k</text>
<text x="256.3" y="144">12k</text>
<text x="266.4" y="144">300</text>
<text x="172.5" y="150.4">WJ500V-5.08-2P</text>
</g>
<g font-size="1.5" fill="#000080">
<text x="116.6" y="15.9">SW1</text>
<text x="153.4" y="15.9">SW2</text>
</g>
</svg>
